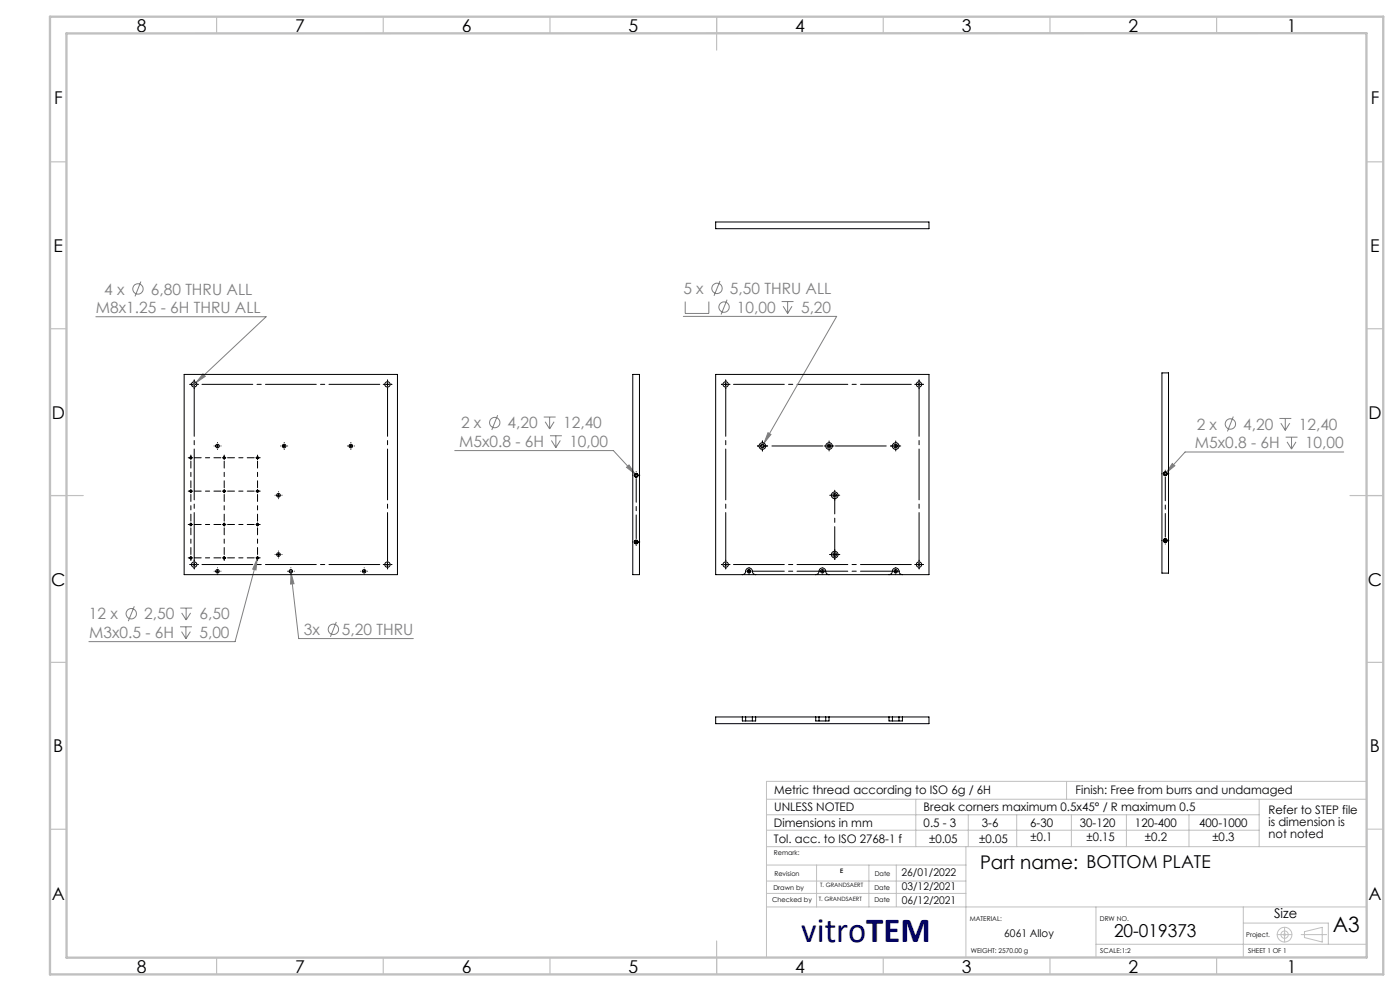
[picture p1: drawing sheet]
<svg xmlns="http://www.w3.org/2000/svg" width="420mm" height="297mm" viewBox="0 0 420 297" stroke-linecap="round" stroke-linejoin="round" font-family="sans-serif">
<g fill="none" stroke="#808080" stroke-width=".3">
<path d="M28.8 94.9h51l-21 19.7M42.3 84.4l-1.8 4.4M205 94.8h46l-21.8 38M205.6 90.4v3.5h7.1v-3.5M216 84.2l-1.8 4.4M218.1 89.8l-1.8 4.5M234.5 90.4h3.6M235 91.8l1.3 2.1M236.3 90.4v3.5M237.6 91.8l-1.3 2.1M58.8 114.6l-1.1 1.1M60.9 112l.7 .8-2.8 1.8z"/>
<path d="M136.4 135h47.6l6.6 7.1M149.3 124.4l-1.8 4.5M163.1 125h3.6M163.5 126.4l1.4 2.1M164.9 125v3.5M165 130.6h3.6M165.4 132l1.4 2.2M166.2 126.4l-1.3 2.1M166.8 130.6v3.6M168.1 132l-1.3 2.2M229.2 132.8l-1 1.7M230.4 129.7l.9 .5-2.1 2.6z"/>
<path d="M351.7 138.9l.8 .7-2.7 2.1zM370 124.8l-1.8 4.5M383.8 125.4h3.6M384.2 126.8l1.4 2.2M385.6 125.4v3.6M385.7 131h3.6M386.1 132.4l1.4 2.2M386.9 126.8l-1.3 2.2M387.5 131v3.6M388.8 132.4l-1.3 2.2M403.1 135.5h-47.6l-5.7 6.2M188 140l.7-.7 1.9 2.8z"/>
<path d="M190.6 142.1l.5 .7M349.8 141.7l-.5 .6M77.2 167.5l-.4 3.3-1-.2zM77.2 167.5l-6.7 24.8h-43.8M77.3 166.9l-.1 .6M87.2 170.7l.1 1M87.3 171.7l.9 3.2-1 .1zM87.3 171.7l2.3 19.7h34.4M40.3 181.7l-1.8 4.5M54 187.9h3.6M54.1 182.2h3.5M54.5 189.3l1.3 2.1"/>
<path d="M54.5 183.7l1.3 2.1M55.8 187.9v3.5M55.8 182.2v3.6M57.1 189.3l-1.3 2.1M57.2 183.7l-1.4 2.1M100.9 186.4l-1.8 4.4"/>
<circle cx="41.4" cy="86.6" r="1.55"/>
<circle cx="215.1" cy="86.4" r="1.55"/>
<circle cx="217.2" cy="92" r="1.55"/>
<circle cx="148.4" cy="126.6" r="1.55"/>
<circle cx="369.1" cy="127.1" r="1.55"/>
<circle cx="39.4" cy="183.9" r="1.55"/>
<circle cx="100" cy="188.6" r="1.55"/>
</g>
<g fill="none" stroke="#c0c0c0" stroke-width=".3">
<path d="M229.9 239.5h180.1M274.7 239.5v14.2M320 234.2v5.3M377.8 239.5v14.2M410 234.2h-180.1v52.7M229.9 253.7h180.1M229.9 248.8h147.9M230 259.3h59.8M230 244.2h147.8M245 259.3v12.5M260.7 259.3v12.5M268.9 259.3v12.3"/>
<path d="M289.8 253.7v33.3M290.5 244.2v9.5M305 244.2v9.5M321.4 244.2v9.5M337.9 244.2v9.5M356.7 244.2v9.5M410 248.5h5M229.9 264.1h59.9M230 267.8h59.8M230 271.8h180M328.8 271.8v15.2M373 271.8v15.2"/>
<path d="M373 276.6h25.5v6.4M385.4 277.9v4.4M391.3 279.2l5.4-1.3v4.4l-5.4-1.3zM328.8 283h81.2M383.2 280.1h4.4M390.3 280.1h7.7"/>
<circle cx="385.4" cy="280.1" r=".26"/>
<circle cx="385.4" cy="280.1" r="1.11"/>
<circle cx="385.4" cy="280.1" r="2.21"/>
</g>
<g fill="none" stroke="#000" stroke-width=".3" stroke-dasharray="15.2 1.3 1.3 1.3">
<path d="M57.3 115.2h-.3M58.3 114.2v-.3M58.3 116.2v.3M58.3 115.2v-.5M58.3 115.2h-.5M58.3 115.2v.5M58.3 115.2h.5M59.3 115.2h.3M115.3 115.2h-.3M116.3 114.2v-.3M116.3 116.2v.3M116.3 115.2v-.5"/>
<path d="M116.3 115.2h-.5M116.3 115.2v.5M116.3 115.2h.5M117.3 115.2h.3M216.7 115.2h-.3M217.7 114.2v-.3M217.7 116.2v.3M217.7 115.2v-.5M217.7 115.2h-.5M217.7 115.2v.5M217.7 115.2h.5M218.7 115.2h.3"/>
<path d="M274.7 115.2h-.3M275.7 114.2v-.3M275.7 116.2v.3M275.7 115.2v-.5M275.7 115.2h-.5M275.7 115.2v.5M275.7 115.2h.5M276.7 115.2h.3M56.8 137.2h-.3M57.3 137.2v-.5M57.3 137.2h-.5M57.3 137.2v.5"/>
<path d="M57.3 137.2h.5M57.3 136.7v-.3M64.3 133.7h-.1M65.3 132.7v-.1M65.3 134.7h.1M66.3 133.7h.1M67.3 137.2v-.5M67.3 137.2h-.5M67.3 137.2v.5M67.3 137.2h.5M67.3 136.7v-.3M77.3 136.7v-.3"/>
<path d="M77.8 137.2h.3M84.3 133.7h-.1M85.3 132.7v-.1M85.3 134.7h.1M86.3 133.7h.1M104.3 133.7h-.1M105.3 132.7v-.1M105.3 134.7h.1M106.3 133.7h.1M227.7 133.7h-.5M228.7 132.7v-.5M228.7 134.7v.5"/>
<path d="M229.7 133.7h.5M247.7 133.7h-.5M248.7 132.7v-.5M248.7 134.7v.5M249.7 133.7h.5M267.7 133.7h-.5M268.7 132.7v-.5M268.7 134.7v.5M268.7 133.7v-.5M268.7 133.7h-.5M268.7 133.7v.5M268.7 133.7h.5"/>
<path d="M268.7 132.7v-.1M268.7 134.7h.1M269.7 133.7h.5M269.7 133.7h.1M56.8 157.2h-.3M56.8 147.2h-.3M57.3 157.2v-.5M57.3 157.2h-.5M57.3 157.2v.5M57.3 157.2h.5M57.3 147.2v-.5M57.3 147.2h-.5"/>
<path d="M57.3 147.2v.5M57.3 147.2h.5M67.3 157.2v-.5M67.3 157.2h-.5M67.3 157.2v.5M67.3 157.2h.5M67.3 147.2v-.5M67.3 147.2h-.5M67.3 147.2v.5M67.3 147.2h.5M77.3 157.2v-.5M77.3 157.2h-.5"/>
<path d="M77.3 157.2v.5M77.3 157.2h.5M77.3 147.2v-.5M77.3 147.2h-.5M77.3 147.2v.5M77.3 147.2h.5M77.8 157.2h.3M77.8 147.2h.3M82.6 148.4h-.1M83.6 147.4h.1M83.6 149.4v.1M84.6 148.4h.1"/>
<path d="M189.9 142.4h-.1M190.9 142.4v-.5M190.9 142.4h-.5M190.9 142.4v.5M190.9 142.4h.5M190.9 141.4v-.1M191.9 142.4h.1M249.4 148.4h-.5M249.4 148.4h.1M250.4 147.4v-.5M250.4 149.4v.5M250.4 148.4v-.5"/>
<path d="M250.4 148.4h-.5M250.4 148.4v.5M250.4 148.4h.5M250.4 147.4h.1M251.4 148.4h.5M251.4 148.4h.1M348.6 142h-.1M349.6 142v-.5M349.6 142h-.5M349.6 142v.5M349.6 142h.5M349.6 141v-.1"/>
<path d="M350.6 142h.1M56.8 167.2h-.3M57.3 167.2v-.5M57.3 167.2h-.5M57.3 167.2v.5M57.3 167.2h.5M57.3 167.7v.3M57.3 169.2h-.3M58.3 168.2v-.3M58.3 170.2v.3M58.3 169.2v-.5M58.3 169.2h-.5"/>
<path d="M58.3 169.2v.5M58.3 169.2h.5M59.3 169.2h.3M64.3 171.2h-.1M65.3 170.2h.1M65.3 172.2h.1M66.3 171.2h.1M67.3 167.2v-.5M67.3 167.2h-.5M67.3 167.2v.5M67.3 167.2h.5M67.3 167.7v.3"/>
<path d="M77.3 167.2v-.5M77.3 167.2h-.5M77.3 167.2v.5M77.3 167.2h.5M77.3 167.7v.3M77.8 167.2h.3M82.6 166.2h-.1M83.6 165.2v-.1M83.6 167.2h.1M84.6 166.2h.1M86.3 171.2h-.1M87.3 170.2h.1"/>
<path d="M87.3 172.2h.1M88.3 171.2h.1M108.3 171.2h-.1M109.3 170.2h.1M109.3 172.2h.1M110.3 171.2h.1M115.3 169.2h-.3M116.3 168.2v-.3M116.3 170.2v.3M117.3 169.2h.3M189.9 162.4h-.1M190.9 163.4v.1"/>
<path d="M191.9 162.4h.1M216.7 169.2h-.3M217.7 168.2v-.3M217.7 170.2v.3M217.7 169.2v-.5M217.7 169.2h-.5M217.7 169.2v.5M217.7 169.2h.5M218.7 169.2h.3M223.7 171.2h.1M224.7 170.2h.1M224.7 172.2h.1"/>
<path d="M225.7 171.2h.1M245.7 171.2h.1M246.7 170.2h.1M246.7 172.2h.1M247.7 171.2h.1M249.4 166.2h-.5M250.4 165.2v-.5M250.4 167.2v.5M250.4 166.2v-.5M250.4 166.2h-.5M250.4 166.2v.5M250.4 166.2h.5"/>
<path d="M251.4 166.2h.5M267.7 171.2h.1M268.7 170.2h.1M268.7 172.2h.1M268.7 171.2v-.5M268.7 171.2h-.5M268.7 171.2v.5M268.7 171.2h.5M269.7 171.2h.1M274.7 169.2h-.3M275.7 168.2v-.3M275.7 170.2v.3"/>
<path d="M275.7 169.2v-.5M275.7 169.2h-.5M275.7 169.2v.5M275.7 169.2h.5M276.7 169.2h.3M348.6 162h-.1M349.6 163v.1M350.6 162h.1"/>
</g>
<path d="M190.9 161.4v-18M349.6 161v-18" fill="none" stroke="#000" stroke-width=".3" stroke-dasharray="15.2 1.3 1.3 1.3" stroke-dashoffset="8.1"/>
<g fill="none" stroke="#000" stroke-width=".3" stroke-dasharray="15.2 1.3 1.3 1.3" stroke-dashoffset="13.1">
<path d="M58.3 137.2h8M68.3 137.2h8M57.3 156.2v-8M57.3 146.2v-8M58.3 157.2h8M58.3 147.2h8M67.3 156.2v-8M67.3 146.2v-8M68.3 157.2h8M68.3 147.2h8M77.3 156.2v-8M77.3 146.2v-8"/>
<path d="M57.3 166.2v-8M58.3 167.2h8M67.3 166.2v-8M68.3 167.2h8M77.3 166.2v-8"/>
</g>
<path d="M58.3 168.2v-52M116.3 168.2v-52M217.7 168.2v-52M275.7 168.2v-52" fill="none" stroke="#000" stroke-width=".3" stroke-dasharray="15.2 1.3 1.3 1.3" stroke-dashoffset=".7"/>
<path d="M59.3 115.2h56M218.7 115.2h56M59.3 169.2h56M218.7 169.2h56" fill="none" stroke="#000" stroke-width=".3" stroke-dasharray="15.2 1.3 1.3 1.3" stroke-dashoffset="-1.3"/>
<path d="M229.7 133.7h38" fill="none" stroke="#000" stroke-width=".3" stroke-dasharray="15.2 1.3 1.3 1.3" stroke-dashoffset="-1.9"/>
<path d="M250.4 165.2v-15.8" fill="none" stroke="#000" stroke-width=".3" stroke-dasharray="15.2 1.3 1.3 1.3" stroke-dashoffset="7.9"/>
<path d="M225.7 171.2h42" fill="none" stroke="#000" stroke-width=".3" stroke-dasharray="15.2 1.3 1.3 1.3" stroke-dashoffset="5.7"/>
<g fill="none" stroke="#000" stroke-width=".3">
<path d="M57.7 115.2h1M58.2 114.7v1M115.7 115.2h1M116.2 114.7v1M217.2 115.2h1M217.7 114.7v1M275.2 115.2h1M275.7 114.7v1M64.7 133.7h1.1M65.2 133.2v1M76.7 137.2h1.1M77.3 136.7v1"/>
<path d="M84.7 133.7h1.1M85.2 133.2v1M104.7 133.7h1.1M105.2 133.2v1M228.2 133.7h1M228.7 133.2v1M248.2 133.7h1M248.7 133.2v1M268.2 133.7h1M268.7 133.2v1M83 148.4h1M83.5 148v.9"/>
<path d="M249.9 148.4h1M250.4 148v.9M57.7 169.2h1M58.2 168.7v1M64.7 171.2h1.1M65.2 170.7v1M83 166.2h1M83.5 165.7v1M86.7 171.2h1M87.2 170.7v1M108.8 171.2h.9M109.3 170.7v1"/>
<path d="M115.7 169.2h1M116.2 168.7v1M190.4 162.5h.9M190.9 162v.9M217.2 169.2h1M217.7 168.7v1M224.2 171.2h1M224.7 170.7v1M246.2 171.2h1M246.7 170.7v1M249.9 166.2h1M250.4 165.7v1"/>
<path d="M268.2 171.2h1M268.7 170.7v1M275.2 169.2h1M275.7 168.7v1M349.1 162h1M349.6 161.5v1"/>
</g>
<g fill="none" stroke="#c0c0c0" stroke-width=".35">
<path d="M65 5v5M115 5v5M165 5v5M215 5v10M265 5v5M315 5v5M365 5v5M15 48.5h5M410 48.5h5M15 98.5h5M410 98.5h5M15 148.5h10"/>
<path d="M405 148.5h10M15 198.5h5M410 198.5h5M15 248.5h5M65 287v5M115 287v5M165 287v5M215 282v10M265 287v5M315 287v5M365 287v5"/>
</g>
<path d="M15 5h400v287h-400zM19.9 10l390-.1 .1 277-390 .1z" fill="none" stroke="#c0c0c0" stroke-width=".7"/>
<path d="M351.7 138.9l-1.9 2.8 2.7-2.1zM188 140l2.6 2.1-1.9-2.8zM60.9 112l-2.1 2.6 2.8-1.8zM77.2 167.5l-1.4 3.1 1 .2zM87.3 171.7l-.1 3.3 1-.1zM230.4 129.7l-1.2 3.1 2.1-2.6z" fill="#808080"/>
<g fill="none" stroke="#000" stroke-width=".3">
<path d="M214.7 66.5h64v2h-64zM55.2 112.2h64v60h-64zM189.8 112.2h2v60h-2zM214.7 112.2h64v60h-64zM348.6 111.8h2v60h-2zM222.7 172.2a1.37 1.37 0 0 0 1.1-1.5 1.08 1.08 0 0 1 1.4-.4 1.08 1.08 0 0 1 .6 1.3l.4 .4 .5 .2M244.7 172.2a1.37 1.37 0 0 0 1.2-1.5 1.09 1.09 0 0 1 1.3-.4 1.09 1.09 0 0 1 .6 1.3l.3 .4 .6 .2M266.7 172.2a1.3 1.3 0 0 0 1.1-1.5 1.08 1.08 0 0 1 1.4-.4 1.08 1.08 0 0 1 .6 1.3l.4 .4 .5 .2M222.7 214.9h1M222.7 214.9h-8v2h64v-2h-8M222.7 214.9v1.2h4v-1.2M223.7 214.9h2"/>
<path d="M223.7 214.9v1.2M225.7 214.9h1M225.7 214.9v1.2M226.7 214.9h18M244.7 214.9h1M244.7 214.9v1.2h4v-1.2M245.7 214.9h2M245.7 214.9v1.2M247.7 214.9h1M247.7 214.9v1.2M248.7 214.9h18M266.7 214.9h1"/>
<path d="M266.7 214.9v1.2h4v-1.2M267.7 214.9h2M267.7 214.9v1.2M269.7 214.9h1M269.7 214.9v1.2"/>
<circle cx="58.2" cy="115.2" r=".81"/>
<circle cx="116.2" cy="115.2" r=".81"/>
<circle cx="217.7" cy="115.2" r=".81"/>
<circle cx="275.7" cy="115.2" r=".81"/>
<circle cx="57.2" cy="137.2" r=".29"/>
<circle cx="57.3" cy="137.2" r=".25"/>
<circle cx="65.2" cy="133.7" r=".55"/>
<circle cx="67.2" cy="137.2" r=".25"/>
<circle cx="67.3" cy="137.2" r=".3"/>
<circle cx="77.3" cy="137.2" r=".29"/>
<circle cx="77.3" cy="137.2" r=".25"/>
<circle cx="85.2" cy="133.7" r=".55"/>
<circle cx="105.2" cy="133.7" r=".55"/>
<circle cx="228.7" cy="133.7" r=".99"/>
<circle cx="228.7" cy="133.7" r=".56"/>
<circle cx="248.7" cy="133.7" r=".99"/>
<circle cx="248.7" cy="133.7" r=".56"/>
<circle cx="268.7" cy="133.7" r=".55"/>
<circle cx="268.7" cy="133.7" r=".99"/>
<circle cx="57.2" cy="157.2" r=".3"/>
<circle cx="57.2" cy="147.2" r=".3"/>
<circle cx="57.2" cy="147.2" r=".25"/>
<circle cx="57.3" cy="157.2" r=".25"/>
<circle cx="67.2" cy="147.2" r=".25"/>
<circle cx="67.2" cy="157.2" r=".25"/>
<circle cx="67.3" cy="157.2" r=".31"/>
<circle cx="67.3" cy="147.2" r=".31"/>
<circle cx="77.2" cy="157.2" r=".3"/>
<circle cx="77.2" cy="147.2" r=".3"/>
<circle cx="77.3" cy="147.2" r=".25"/>
<circle cx="77.3" cy="157.2" r=".25"/>
<circle cx="83.6" cy="148.4" r=".55"/>
<circle cx="190.8" cy="142.4" r=".57"/>
<circle cx="190.9" cy="142.4" r=".42"/>
<circle cx="190.9" cy="142.4" r=".49"/>
<circle cx="250.4" cy="148.4" r="1"/>
<circle cx="250.4" cy="148.4" r=".56"/>
<circle cx="349.6" cy="142" r=".57"/>
<circle cx="349.6" cy="142" r=".5"/>
<circle cx="349.6" cy="142" r=".42"/>
<circle cx="57.2" cy="167.2" r=".3"/>
<circle cx="57.2" cy="167.2" r=".25"/>
<circle cx="58.2" cy="169.2" r=".81"/>
<circle cx="65.3" cy="171.2" r=".52"/>
<circle cx="67.2" cy="167.2" r=".25"/>
<circle cx="67.3" cy="167.2" r=".31"/>
<circle cx="77.2" cy="167.2" r=".3"/>
<circle cx="77.3" cy="167.2" r=".25"/>
<circle cx="83.6" cy="166.2" r=".55"/>
<circle cx="87.2" cy="171.2" r=".52"/>
<circle cx="109.2" cy="171.2" r=".52"/>
<circle cx="116.2" cy="169.2" r=".81"/>
<circle cx="190.8" cy="162.4" r=".57"/>
<circle cx="190.8" cy="162.4" r=".5"/>
<circle cx="190.9" cy="162.4" r=".42"/>
<circle cx="217.7" cy="169.2" r=".81"/>
<circle cx="224.7" cy="171.2" r=".52"/>
<circle cx="246.7" cy="171.2" r=".54"/>
<circle cx="250.4" cy="166.2" r=".99"/>
<circle cx="250.4" cy="166.2" r=".56"/>
<circle cx="268.7" cy="171.2" r=".52"/>
<circle cx="275.7" cy="169.2" r=".81"/>
<circle cx="349.6" cy="162" r=".57"/>
<circle cx="349.6" cy="162" r=".5"/>
<circle cx="349.6" cy="162" r=".42"/>
</g>
<text font-size="10.6" fill="#000080" x="240.4" y="282.2">vitroTEM</text>
<text font-size="6.3" x="399.8" y="279.4">A3</text>
<text font-size="5.6" x="294" y="260.3">Part name: BOTTOM PLATE</text>
<g font-size="5.3">
<text x="41" y="9.5">8</text>
<text x="88.5" y="9.5">7</text>
<text x="138.5" y="9.5">6</text>
<text x="188.5" y="9.5">5</text>
<text x="238.5" y="9.5">4</text>
<text x="288.5" y="9.5">3</text>
<text x="338.5" y="9.5">2</text>
<text x="386" y="9.5">1</text>
<text x="16.2" y="31.2">F</text>
<text x="411.2" y="31.2">F</text>
<text x="16.1" y="75.5">E</text>
<text x="411.1" y="75.5">E</text>
<text x="15.5" y="125.5">D</text>
<text x="410.5" y="125.5">D</text>
<text x="15.4" y="175.5">C</text>
<text x="410.4" y="175.5">C</text>
<text x="16" y="225.5">B</text>
<text x="411" y="225.5">B</text>
<text x="15.5" y="269.7">A</text>
<text x="410.5" y="269.7">A</text>
<text x="334.2" y="280.7">20-019373</text>
<text x="41" y="291.5">8</text>
<text x="88.5" y="291.5">7</text>
<text x="138.5" y="291.5">6</text>
<text x="188.5" y="291.5">5</text>
<text x="238.5" y="291.5">4</text>
<text x="288.5" y="291.5">3</text>
<text x="338.5" y="291.5">2</text>
<text x="386" y="291.5">1</text>
</g>
<g font-size="4.7" fill="#808080">
<text x="31.3" y="88.3">4 x</text>
<text x="45.3" y="88.3">6,80 THRU ALL</text>
<text x="205" y="88.1">5 x</text>
<text x="219" y="88.1">5,50 THRU ALL</text>
<text x="28.8" y="93.9">M8x1.25 - 6H THRU ALL</text>
<text x="221.1" y="93.7">10,00</text>
<text x="240.3" y="93.7">5,20</text>
<text x="138.3" y="128.3">2 x</text>
<text x="152.3" y="128.3">4,20</text>
<text x="168.9" y="128.3">12,40</text>
<text x="359" y="128.8">2 x</text>
<text x="373" y="128.8">4,20</text>
<text x="389.6" y="128.8">12,40</text>
<text x="137.7" y="134">M5x0.8 - 6H</text>
<text x="170.8" y="134">10,00</text>
<text x="358.4" y="134.4">M5x0.8 - 6H</text>
<text x="391.5" y="134.4">10,00</text>
<text x="26.7" y="185.6">12 x</text>
<text x="43.3" y="185.6">2,50</text>
<text x="59.9" y="185.6">6,50</text>
<text x="26.8" y="191.2">M3x0.5 - 6H</text>
<text x="59.8" y="191.2">5,00</text>
<text x="91.2" y="190.3">3x</text>
<text x="102.6" y="190.3">5,20 THRU</text>
</g>
<text font-size="4" x="382.2" y="275.3">Size</text>
<g font-size="3.5">
<text x="232.3" y="238">Metric thread according to ISO 6g / 6H</text>
<text x="322.7" y="238">Finish: Free from burrs and undamaged</text>
<text x="232.3" y="243.2">UNLESS NOTED</text>
<text x="277.1" y="243.2">Break corners maximum 0.5x45° / R maximum 0.5</text>
<text x="380.5" y="244.1">Refer to STEP file</text>
<text x="232.2" y="247.9">Dimensions in mm</text>
<text x="277.1" y="247.9">0.5 - 3</text>
<text x="294.6" y="247.9">3-6</text>
<text x="309.1" y="247.9">6-30</text>
<text x="324" y="247.9">30-120</text>
<text x="340.5" y="247.9">120-400</text>
<text x="359.8" y="247.9">400-1000</text>
<text x="380.5" y="247.6">is dimension is</text>
<text x="380.5" y="251.1">not noted</text>
<text x="232.2" y="252.8">Tol. acc. to ISO 2768-1 f</text>
<text x="278.7" y="252.8">±0.05</text>
<text x="293.8" y="252.8">±0.05</text>
<text x="309.2" y="252.2">±0.1</text>
<text x="326" y="252.2">±0.15</text>
<text x="343.5" y="252.2">±0.2</text>
<text x="363.7" y="252.2">±0.3</text>
</g>
<g font-size="3.2">
<text x="270.4" y="262.7">26/01/2022</text>
<text x="270.5" y="266.8">03/12/2021</text>
<text x="270.5" y="270.9">06/12/2021</text>
<text x="301.3" y="280.8">6061 Alloy</text>
</g>
<g font-size="2">
<text x="232.2" y="256.1">Remark:</text>
<text x="232.3" y="262.6">Revision</text>
<text x="262.4" y="262.6">Date</text>
<text x="232" y="266.8">Drawn by</text>
<text x="262.3" y="266.8">Date</text>
<text x="231.7" y="270.4">Checked by</text>
<text x="262.3" y="270.4">Date</text>
<text x="290.9" y="276.1">MATERIAL:</text>
<text x="330" y="276.1">DRW NO.</text>
<text x="373.9" y="280.8">Project.</text>
<text x="291.3" y="285.6">WEIGHT: 2570.00 g</text>
<text x="330.1" y="285.6">SCALE:1:2</text>
<text x="374.5" y="285.6">SHEET 1 OF 1</text>
</g>
<g font-size="1.8">
<text x="252" y="261.6">E</text>
<text x="245.6" y="270">T. GRANDSAERT</text>
<text x="246" y="265.7">T. GRANDSAERT</text>
</g>
</svg>
